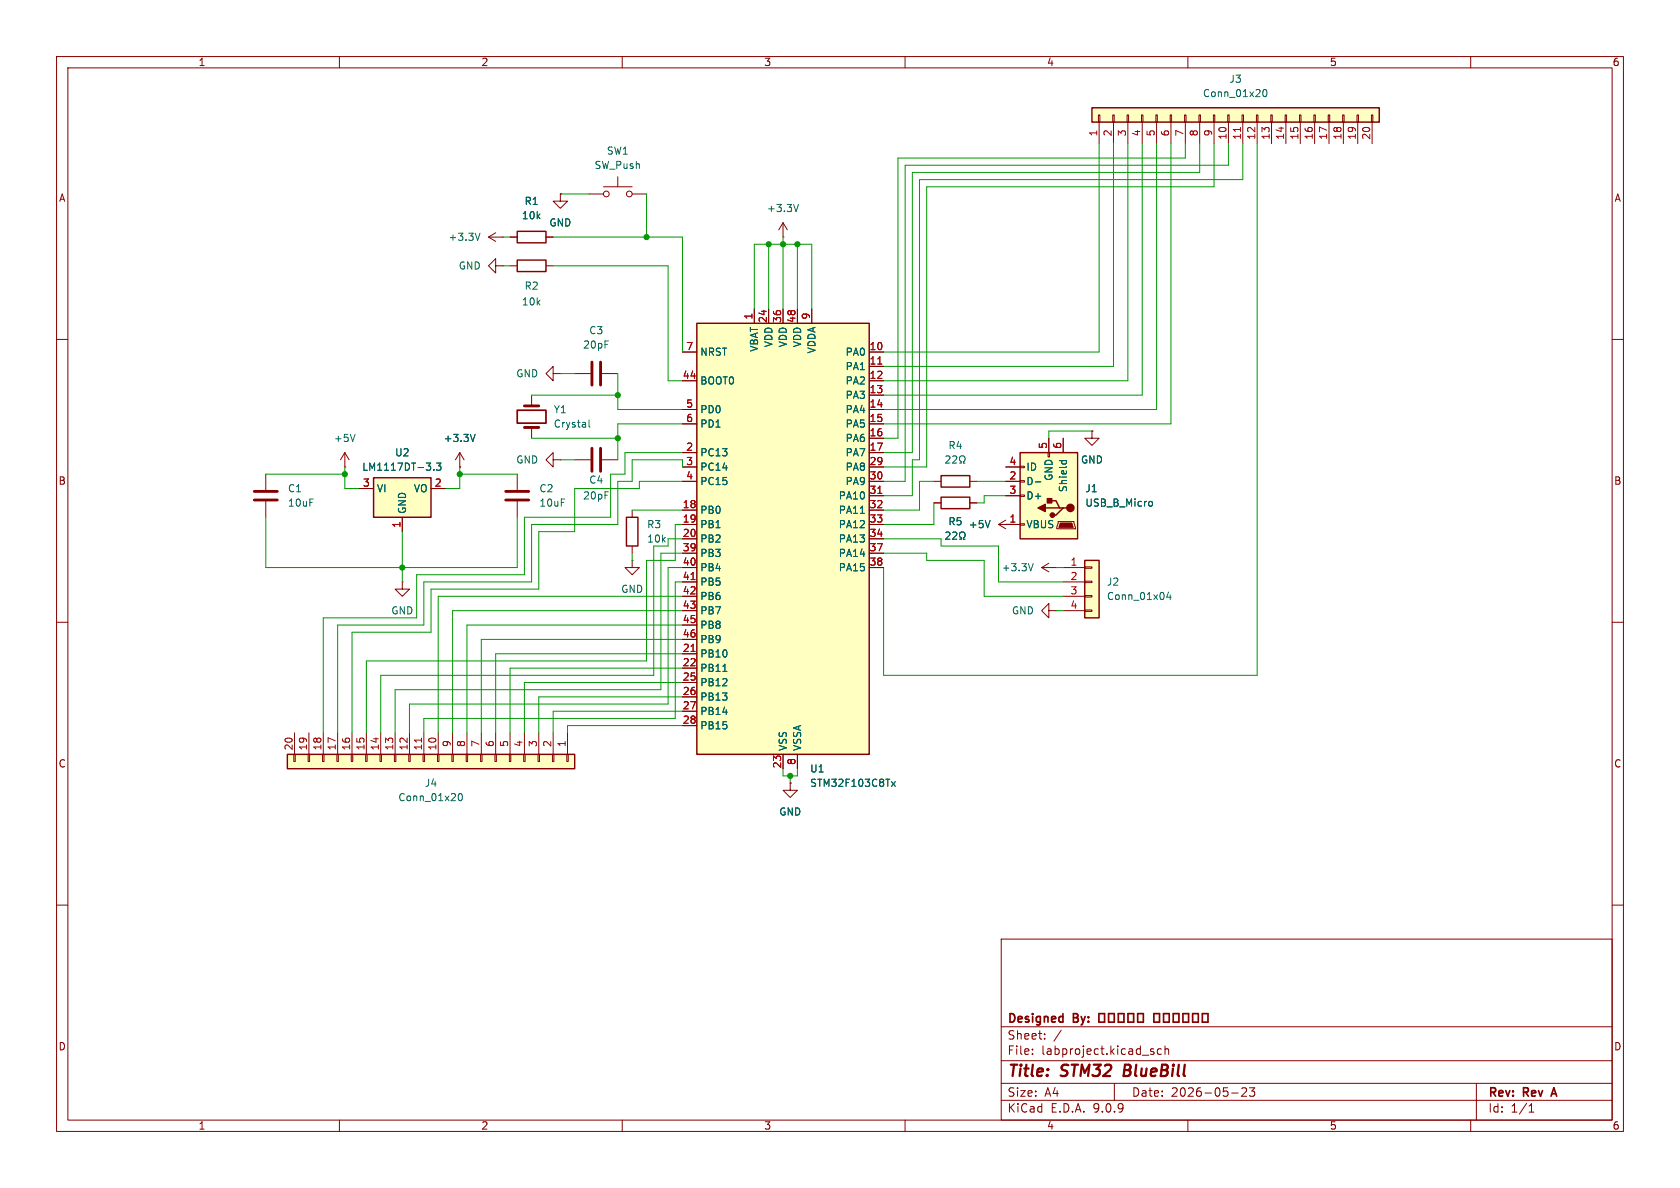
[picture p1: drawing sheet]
<svg xmlns="http://www.w3.org/2000/svg" width="297mm" height="210mm" viewBox="0 0 297 210" stroke-linecap="round" stroke-linejoin="round" font-family="sans-serif">
<g fill="none" stroke="#840000" stroke-width=".18">
<path d="M10 10h277v190h-277zM12 12h273v186h-273zM60 10v2M110 10v2M160 10v2M210 10v2M260 10v2M10 60h2M285 60h2M10 110h2M285 110h2M139.7 138.4v1.3h1.3l-1.3 1.3-1.3-1.3h1.3"/>
<path d="M139.7 138.4h.1M10 160h2M177 166h108v32h-108zM285 160h2M60 198v2M110 198v2M160 198v2M177 194.5h108M177 191.5h108M177 187.5h108M177 181.5h108M182.5 186.3v.1"/>
<path d="M182.5 185.5v.1M184.7 183.6v.1M184.7 182.8v.1M187.6 182.1l-1.3 2M197 191.5v3M203.6 185.9l.4 .1v.2l-.2 .2h-.3M203.6 185.4l.4 .1M205.3 185.5l-.4-.1-.3 .3v.4l.1 .2h.6M206 185.5l.2-.1 .3 .1 .1 .9M206 184.9v1.5M210 198v2M217.7 193.2h1.2"/>
<path d="M219.5 192.4l.6-.1 .2 .1 .1 .3-.9 1.1h.9M220.9 192.3h.9l-.5 .6 .4 .1v.7l-.2 .1h-.4l-.2-.1M260 198v2M261 191.5v6.5M270.3 196.6h.9M270.3 195.5l.4-.4v1.5"/>
</g>
<g fill="none" stroke="#840000" stroke-width=".3">
<path d="M194.3 179.2h1v1.5h-1zM196 179.2h1v1.5h-1zM197.7 179.2h1v1.5h-1zM199.4 179.2h1v1.5h-1zM201.1 179.2h1v1.5h-1zM204 179.2h1v1.5h-1zM205.7 179.2h1v1.5h-1zM207.4 179.2h1v1.5h-1zM209.1 179.2h1v1.5h-1zM210.8 179.2h1v1.5h-1zM212.6 179.2h1v1.5h-1zM274.3 193.4h.8"/>
<path d="M274.7 192.3l-.5 1.5"/>
</g>
<path d="M198.9 188.2l-.3 2h.8" fill="none" stroke="#840000" stroke-width=".4"/>
<path d="M50.8 133.4h50.8v2.5h-50.8z" fill="#ffffc2"/>
<path d="M50.8 133.4h50.8v2.5h-50.8z" fill="none" stroke="#840000" stroke-width=".25"/>
<g fill="none" stroke="#840000" stroke-width=".18">
<path d="M51.9 133.4h.3v1.2h-.3zM52.1 129.5v3.9M54.5 133.4h.2v1.2h-.2zM54.6 129.5v3.9M57 133.4h.3v1.2h-.3zM57.1 129.5v3.9M59.6 133.4h.2v1.2h-.2zM59.7 129.5v3.9M62.1 133.4h.3v1.2h-.3zM62.2 129.5v3.9M64.6 133.4h.3v1.2h-.3zM64.8 129.5v3.9"/>
<path d="M67.2 133.4h.2v1.2h-.2zM67.3 129.5v3.9M69.7 133.4h.3v1.2h-.3zM69.8 129.5v3.9M72.3 133.4h.2v1.2h-.2zM72.4 129.5v3.9M74.8 133.4h.3v1.2h-.3zM74.9 129.5v3.9M77.3 133.4h.3v1.2h-.3zM77.5 129.5v3.9M79.9 133.4h.2v1.2h-.2zM80 129.5v3.9"/>
<path d="M82.4 133.4h.3v1.2h-.3zM82.5 129.5v3.9M85 133.4h.2v1.2h-.2zM85.1 129.5v3.9M87.5 133.4h.3v1.2h-.3zM87.6 129.5v3.9M90 133.4h.3v1.2h-.3zM90.2 129.5v3.9M92.6 133.4h.2v1.2h-.2zM92.7 129.5v3.9M95.1 133.4h.3v1.2h-.3zM95.2 129.5v3.9"/>
<path d="M97.7 133.4h.2v1.2h-.2zM97.8 129.5v3.9M100.2 133.4h.3v1.2h-.3zM100.3 129.5v3.9"/>
</g>
<path d="M74.5 130.5v.7" fill="none" stroke="#a90000" stroke-width=".18"/>
<path d="M81.1 140.4l.2-.1a.68 .68 0 0 1 .5 .6 .68 .68 0 0 1-.5 .6l-.2-.1-.1-.3z" fill="none" stroke="#006464" stroke-width=".18"/>
<path d="M180.3 80h10.2v15.3h-10.2z" fill="#ffffc2"/>
<path d="M91.4 40.9h5.1v2h-5.1zM166.4 84.1h5v2h-5zM166.4 87.9h5v2h-5zM180.3 80h10.2v15.3h-10.2zM184.8 89.8h2.5M185.4 88.5h1.3l.6 1.3h.7M188.6 89.8h-.6l-1.3 1.3h-.6" fill="none" stroke="#840000" stroke-width=".25"/>
<g fill="none" stroke="#840000" stroke-width=".18">
<path d="M99.1 34.3v1.3h1.2l-1.2 1.2-1.3-1.2h1.3M99.1 34.3h.1M104.1 34.3h2.6M106.7 33h5.1M109.2 31.2v1.8M111.8 34.3h2.5M138.4 39.4l-.7 1.2M138.4 39.4l.8 1.2M138.4 39.4v2.5M90.2 41.9h1.2M96.5 41.9h1.3M138.4 41.9h.1"/>
<path d="M101.6 66h2.8M106.4 66h2.8M185.4 77.5v2.5M188 77.5v2.5M47 83.8v2.8M47 88.6v2.8M61 82.6h.1M61 80l-.8 1.3M61 80l.7 1.3M61 80v2.6M165.1 85.1h1.3M165.1 88.9h1.3"/>
<path d="M171.4 85.1h1.3M171.4 88.9h1.3M176.5 92.7h3.8M176.5 92.7l1.3 .8M177.8 87.6h2.5M177.8 85.1h2.5M177.8 82.6h2.5M177.8 91.9l-1.3 .8M180.3 92.6h.8v.2h-.8zM180.3 87.5h.8v.3h-.8zM180.3 85h.8v.2h-.8zM180.3 82.4h.8v.3h-.8z"/>
<path d="M185.3 80h.2v.8h-.2zM187.1 92.2h2.8l.2 1.3h-3.3zM185.4 108v-1.3l-1.3 1.3 1.3 1.2v-1.2h1.3M186.7 108h.1"/>
<circle cx="107.2" cy="34.3" r=".51"/>
<circle cx="111.3" cy="34.3" r=".51"/>
</g>
<path d="M187.5 92.5h2l.2 .7h-2.5z" fill="#840000" stroke="#840000" stroke-width=".18"/>
<g fill="#840000" stroke="#840000" stroke-width=".25">
<path d="M185.2 88.1h.7v.8h-.7z"/>
<path d="M183.5 89.8l1.3-.6v1.2z"/>
<circle cx="189.2" cy="89.8" r=".63"/>
<circle cx="186.1" cy="91.1" r=".38"/>
</g>
<g fill="none" stroke="#006464" stroke-width=".18">
<path d="M141.2 36.1l-.5 1.3M62.8 76.8l-.4 1.2M167.2 80.7l.5-.1 .2 .4-.7 .9h.7M167.2 94.2l.5-.1 .2 .3-.7 .9h.7M168.4 80.7l.5-.1 .3 .4-.8 .9h.8M168.4 94.2l.5-.1 .3 .3-.8 .9h.8M169.6 81.9h.3v-.3a.54 .54 0 0 1-.2-.7 .54 .54 0 0 1 .7-.3 .58 .58 0 0 1-.1 1v.3h.3M169.6 95.3h.3v-.2a.54 .54 0 0 1-.2-.8 .54 .54 0 0 1 .7-.2 .58 .58 0 0 1-.1 1v.2h.3M175 92l-.4 1.3M183 85.2h1M187.3 81.4h1.2M187.8 81.4l-.1 .4"/>
<path d="M188.5 81.4v.4M203.3 88.6l.3 .1 .1 .2v.5l-.4 .1"/>
</g>
<path d="M104.6 64v4.1M106.2 64v4.1M45 86.9h4M45 88.4h4" fill="none" stroke="#840000" stroke-width=".51"/>
<path d="M193 19.1h50.8v2.5h-50.8z" fill="#ffffc2"/>
<path d="M193 19.1h50.8v2.5h-50.8z" fill="none" stroke="#840000" stroke-width=".25"/>
<g fill="none" stroke="#840000" stroke-width=".18">
<path d="M194.2 20.3h.2v1.3h-.2zM194.3 21.6v3.8M196.7 20.3h.3v1.3h-.3zM196.8 21.6v3.8M199.3 20.3h.2v1.3h-.2zM199.4 21.6v3.8M201.8 20.3h.3v1.3h-.3zM201.9 21.6v3.8M204.3 20.3h.3v1.3h-.3zM204.5 21.6v3.8M206.9 20.3h.2v1.3h-.2zM207 21.6v3.8"/>
<path d="M209.4 20.3h.3v1.3h-.3zM209.5 21.6v3.8M212 20.3h.2v1.3h-.2zM212.1 21.6v3.8M214.5 20.3h.3v1.3h-.3zM214.6 21.6v3.8M217 20.3h.3v1.3h-.3zM217.2 21.6v3.8M219.6 20.3h.2v1.3h-.2zM219.7 21.6v3.8M222.1 20.3h.3v1.3h-.3zM222.2 21.6v3.8"/>
<path d="M224.7 20.3h.2v1.3h-.2zM224.8 21.6v3.8M227.2 20.3h.3v1.3h-.3zM227.3 21.6v3.8M229.7 20.3h.3v1.3h-.3zM229.9 21.6v3.8M232.3 20.3h.2v1.3h-.2zM232.4 21.6v3.8M234.8 20.3h.3v1.3h-.3zM234.9 21.6v3.8M237.4 20.3h.2v1.3h-.2zM237.5 21.6v3.8"/>
<path d="M239.9 20.3h.3v1.3h-.3zM240 21.6v3.8M242.4 20.3h.3v1.3h-.3zM242.6 21.6v3.8M87.6 47v-1.3l-1.2 1.3 1.2 1.3v-1.3h1.3M88.9 47h.1M97.8 66v-1.2l-1.3 1.2 1.3 1.3v-1.3h1.3M99.1 66h.1"/>
</g>
<path d="M219.3 22.5v.8" fill="none" stroke="#a90000" stroke-width=".18"/>
<path d="M223.4 15.9l.1-.1a.68 .68 0 0 1 .5 .7 .68 .68 0 0 1-.5 .6l-.1-.1-.2-.4z" fill="none" stroke="#006464" stroke-width=".18"/>
<path d="M123.2 57.2h30.5v76.2h-30.5z" fill="#ffffc2"/>
<path d="M91.4 46h5.1v2h-5.1zM123.2 57.2h30.5v76.2h-30.5z" fill="none" stroke="#840000" stroke-width=".25"/>
<g fill="none" stroke="#840000" stroke-width=".18">
<path d="M86.4 41.9l1.2 .8M86.4 41.9h2.5M87.6 41.1l-1.2 .8M88.9 41.9h.1M90.2 47h1.2M96.5 47h1.3M133.3 54.6v2.6M135.9 54.6v2.6M138.4 54.6v2.6M141 54.6v2.6M143.5 54.6v2.6M120.6 62.2h2.6"/>
<path d="M120.6 67.3h2.6M120.6 72.4h2.6M120.6 74.9h2.6M153.7 62.2h2.5M153.7 67.3h2.5M153.7 72.4h2.5M153.7 74.9h2.5M153.7 64.8h2.5M153.7 69.9h2.5M153.7 77.5h2.5M120.6 80h2.6M120.6 82.6h2.6"/>
<path d="M120.6 85.1h2.6M120.6 90.2h2.6M120.6 92.7h2.6M120.6 95.3h2.6M120.6 97.8h2.6M153.7 80h2.5M153.7 82.6h2.5M153.7 85.1h2.5M153.7 90.2h2.5M153.7 92.7h2.5M153.7 95.3h2.5M153.7 97.8h2.5"/>
<path d="M153.7 87.6h2.5M120.6 100.3h2.6M120.6 102.9h2.6M120.6 105.4h2.6M120.6 108h2.6M120.6 110.5h2.6M120.6 113h2.6M120.6 115.6h2.6M120.6 118.1h2.6M153.7 100.3h2.5M120.6 120.7h2.6M120.6 123.2h2.6"/>
<path d="M120.6 125.7h2.6M120.6 128.3h2.6M138.4 133.4v2.5M141 133.4v2.5"/>
</g>
<path d="M155.2 64.4h.7M155.2 87.2h.7M122.2 102.5h.7M122.2 115.2h.7" fill="none" stroke="#a90000" stroke-width=".18"/>
<path d="M84.9 41.2l-.5 1.3M152.1 90.7h.7M127.8 118.7h.7M157.6 138.2l.7 .8M158.3 138.2l-.7 .8" fill="none" stroke="#006464" stroke-width=".18"/>
<path d="M191.8 99.1h2.5v10.1h-2.5z" fill="#ffffc2"/>
<path d="M191.8 99.1h2.5v10.1h-2.5z" fill="none" stroke="#840000" stroke-width=".25"/>
<g fill="none" stroke="#840000" stroke-width=".18">
<path d="M193 76.2v1.3h1.3l-1.3 1.2-1.2-1.2h1.2M193 76.2h.1M185.4 99.6l-1.3 .7M184.1 100.3h2.6M184.1 100.3l1.3 .8M186.7 100.3h.1M188 100.3h3.8M188 102.9h3.8M188 105.4h3.8M188 108h3.8M191.8 100.2h1.2v.3h-1.2zM191.8 102.7h1.2v.3h-1.2z"/>
<path d="M191.8 105.3h1.2v.2h-1.2zM191.8 107.8h1.2v.3h-1.2z"/>
</g>
<path d="M182.6 99.6l-.4 1.3M206.6 104.7l-.3 .9h.8M206.9 105.1v.9" fill="none" stroke="#006464" stroke-width=".18"/>
<path d="M66 84.5h10.2v6.9h-10.2z" fill="#ffffc2"/>
<path d="M66 84.5h10.2v6.9h-10.2zM110.7 91.4h2.1v5.1h-2.1z" fill="none" stroke="#840000" stroke-width=".25"/>
<g fill="none" stroke="#840000" stroke-width=".18">
<path d="M99.1 34.3h.1M90.2 41.9h1.2M96.5 41.9h1.3M133.3 54.6v2.6M135.9 54.6v2.6M138.4 54.6v2.6M141 54.6v2.6M143.5 54.6v2.6M94 69.9v1.9M94 75.6v1.9M120.6 62.2h2.6M120.6 67.3h2.6"/>
<path d="M120.6 72.4h2.6M120.6 74.9h2.6M153.7 62.2h2.5M153.7 67.3h2.5M153.7 72.4h2.5M153.7 74.9h2.5M153.7 64.8h2.5M153.7 69.9h2.5M153.7 77.5h2.5M185.4 77.5v2.5M188 77.5v2.5M193 76.2h.1"/>
<path d="M63.5 86.4h2.5M71.1 91.4v2.6M76.2 86.4h2.5M81.3 82.6h.1M81.3 80l-.8 1.3M81.3 80l.7 1.3M81.3 80v2.6M91.4 83.8v2.8M91.4 88.6v2.8M97.8 81.3v-1.3l-1.3 1.3 1.3 1.3v-1.3h1.3M99.1 81.3h.1M101.6 81.3h2.8"/>
<path d="M106.4 81.3h2.8M111.8 99.1v1.2h1.2l-1.2 1.3-1.3-1.3h1.3M111.8 99.1h.1M111.8 90.2v1.2M111.8 96.5v1.3M120.6 80h2.6M120.6 82.6h2.6M120.6 85.1h2.6M120.6 90.2h2.6M120.6 92.7h2.6M120.6 95.3h2.6M120.6 97.8h2.6"/>
<path d="M153.7 80h2.5M153.7 82.6h2.5M153.7 85.1h2.5M153.7 90.2h2.5M153.7 92.7h2.5M153.7 95.3h2.5M153.7 97.8h2.5M153.7 87.6h2.5M165.1 88.9h1.3M171.4 88.9h1.3M177.8 82.6h2.5M177.8 85.1h2.5"/>
<path d="M177.8 92.7h2.5M177.8 87.6h2.5M71.1 102.9v1.2h1.3l-1.3 1.3-1.3-1.3h1.3M71.1 102.9h.1M120.6 100.3h2.6M120.6 102.9h2.6M120.6 105.4h2.6M120.6 108h2.6M120.6 110.5h2.6M120.6 113h2.6M120.6 115.6h2.6M120.6 118.1h2.6"/>
<path d="M153.7 100.3h2.5M120.6 120.7h2.6M120.6 123.2h2.6M120.6 125.7h2.6M120.6 128.3h2.6M138.4 133.4v2.5M139.7 138.4h.1M141 133.4v2.5"/>
</g>
<g fill="none" stroke="#006464" stroke-width=".18">
<path d="M84 76.8l-.4 1.2M104.1 74.2v1.1l.2 .2M76.7 83v.1M77.2 81.9h.8l-.5 .4 .4 .2v.5l-.2 .1-.5-.1M152.1 90.7h.7M167.2 94.2l.5-.1 .2 .3-.7 .9h.7M168.4 94.2l.5-.1 .3 .3-.8 .9h.8M169.6 95.3h.3v-.2a.54 .54 0 0 1-.2-.8 .54 .54 0 0 1 .7-.2 .58 .58 0 0 1-.1 1v.2h.3M175 92l-.4 1.3M183 85.2h1M187.3 81.4h1.2M187.8 81.4l-.1 .4"/>
<path d="M188.5 81.4v.4M203.3 88.6l.3 .1 .1 .2v.5l-.4 .1M127.8 118.7h.7M157.6 138.2l.7 .8M158.3 138.2l-.7 .8"/>
</g>
<path d="M92.7 71.8h2.5M92.7 75.6h2.5M104.6 79.2v4.1M106.2 79.2v4.1M89.4 86.9h4.1M89.4 88.4h4.1" fill="none" stroke="#840000" stroke-width=".51"/>
<path d="M91.4 72.5h5.1v2.3h-5.1z" fill="none" stroke="#840000" stroke-width=".3"/>
<g fill="none" stroke="#009600" stroke-width=".18">
<path d="M99.1 34.3h5M114.3 34.3v7.6M194.3 25.4v36.8h-38.1M196.8 25.4v39.4h-40.6M199.4 25.4v41.9h-43.2M201.9 25.4v44.5h-45.7M204.5 25.4v47h-48.3M207 25.4v49.5h-50.8M209.5 25.4v2.5h-50.8v49.6h-2.5M212.1 25.4v5.1h-50.8v49.5h-5.1M214.6 25.4v7.6h-50.8v49.6h-7.6M217.2 25.4v3.8h-57.2v55.9h-3.8"/>
<path d="M219.7 25.4v6.4h-57.1v49.5h-1.3v6.3h-5.1M222.2 25.4v94h-66v-19.1M88.9 41.9h1.3M88.9 47h1.3M97.8 41.9h22.8v20.3M97.8 47h20.3v20.3h2.5M133.3 54.6v-11.4h10.2v11.4M135.9 43.2v11.4M138.4 41.9v12.7M141 43.2v11.4M94 77.5h15.2M94 69.9h15.2"/>
<path d="M99.1 66h2.5M109.2 66v6.4h11.4M120.6 74.9h-11.4v6.4M193 76.2h-7.6v1.3M47 91.4v8.9h44.4v-8.9M47 83.8h14M61 82.6v3.8h2.5M71.1 94v8.9M81.3 82.6v3.8h-2.6M81.3 83.8h10.1M99.1 81.3h2.5M111.8 90.2h8.8"/>
<path d="M111.8 97.8v1.3M120.6 80h-10.1v3.8h-2.6v7.6h-15.2v10.2h-19v7.6h-16.6v20.3M120.6 82.6v-1.3h-8.8v3.8h-2.6v7.6h-15.2v10.2h-19.1v7.6h-15.2v19M120.6 85.1h-7.6v1.3h-11.4v7.6h-6.4v10.1h-19v7.7h-14v17.7M120.6 92.7h-1.2v6.4h-5.1v17.7h-49.5v12.7M120.6 95.3h-2.5v1.2h-2.5v22.9h-48.3v10.1M120.6 97.8h-3.8v24.1h-47v7.6M156.2 95.3h10.2v1.2h10.1v6.4h11.5M156.2 97.8h7.6v1.3h10.2v6.3h14M165.1 88.9v3.8h-8.9M165.1 85.1h-2.5v5.1h-6.4M172.7 85.1h5.1"/>
<path d="M177.8 87.6h-3.8v1.3h-1.3M177.8 92.7h1.3M120.6 102.9h-1.2v24.1h-44.5v2.5M120.6 110.5h-38.1v19M120.6 118.1h-30.4v11.4M120.6 115.6h-33v13.9M120.6 113h-35.5v16.5M120.6 100.3h-2.5v24.2h-45.7v5M120.6 105.4h-43.1v24.1M120.6 108h-40.6v21.5M186.7 100.3h1.3M186.7 108h1.3"/>
<path d="M120.6 120.7h-27.9v8.8M120.6 123.2h-25.4v6.3M120.6 125.7h-22.8v3.8M120.6 128.3h-20.3v1.2M138.4 135.9v1.3h2.6v-1.3M139.7 137.2v1.2"/>
</g>
<path d="M155.2 64.4h.7M155.2 87.2h.7M122.2 102.5h.7M122.2 115.2h.7" fill="none" stroke="#a90000" stroke-width=".18"/>
<g fill="#009600" stroke="#009600" stroke-width=".18">
<circle cx="61" cy="83.8" r=".46"/>
<circle cx="71.1" cy="100.3" r=".46"/>
<circle cx="114.3" cy="41.9" r=".46"/>
<circle cx="135.9" cy="43.2" r=".46"/>
<circle cx="138.4" cy="43.2" r=".46"/>
<circle cx="141" cy="43.2" r=".46"/>
<circle cx="139.7" cy="137.2" r=".46"/>
<circle cx="81.3" cy="83.8" r=".46"/>
<circle cx="109.2" cy="77.5" r=".46"/>
<circle cx="109.2" cy="69.9" r=".46"/>
</g>
<g font-size="2.8" fill="#840000">
<text x="178" y="190.9">Title:</text>
<text x="187.7" y="190.9">STM32</text>
<text x="199.5" y="190.9">BlueBill</text>
</g>
<g font-size="2.1" fill="#840000">
<text x="178" y="184">Sheet:</text>
<text x="178" y="181.2">Designed</text>
<text x="189.8" y="181.2">By:</text>
<text x="178" y="186.7">File:</text>
<text x="184.1" y="186.7">labproject.kicad_sch</text>
<text x="178" y="196.9">KiCad</text>
<text x="178" y="194.1">Size:</text>
<text x="184.7" y="194.1">A4</text>
<text x="185.7" y="196.9">E.D.A.</text>
<text x="193.3" y="196.9">9.0.9</text>
<text x="200" y="194.1">Date:</text>
<text x="207" y="194.1">2026-05-23</text>
<text x="263" y="194.3">Rev:</text>
<text x="263" y="196.9">Id:</text>
<text x="267.1" y="196.9">1/1</text>
<text x="269.4" y="194.3">Rev</text>
<text x="275.1" y="194.3">A</text>
</g>
<g font-size="1.8" fill="#840000">
<text x="35" y="11.9">1</text>
<text x="85" y="11.9">2</text>
<text x="135" y="11.9">3</text>
<text x="185" y="11.9">4</text>
<text x="235" y="11.9">5</text>
<text x="285" y="11.9">6</text>
<text x="10.3" y="35.9">A</text>
<text x="285.3" y="35.9">A</text>
<text x="10.3" y="85.9">B</text>
<text x="285.3" y="85.9">B</text>
<text x="10.3" y="135.9">C</text>
<text x="285.3" y="135.9">C</text>
<text x="10.3" y="185.9">D</text>
<text x="285.3" y="185.9">D</text>
<text x="35" y="199.9">1</text>
<text x="85" y="199.9">2</text>
<text x="135" y="199.9">3</text>
<text x="185" y="199.9">4</text>
<text x="235" y="199.9">5</text>
<text x="285" y="199.9">6</text>
</g>
<g font-size="1.8" fill="#006464">
<text x="212.6" y="17.4">Conn_01x20</text>
<text x="217.2" y="14.8">J3</text>
<text x="107.2" y="27.5">SW1</text>
<text x="105" y="30.1">SW_Push</text>
<text x="92.2" y="39">10k</text>
<text x="92.6" y="36.4">R1</text>
<text x="97" y="40.2">GND</text>
<text x="135.5" y="37.7">+3.3V</text>
<text x="79.2" y="42.8">+3.3V</text>
<text x="81" y="47.9">GND</text>
<text x="92.6" y="51.4">R2</text>
<text x="92.2" y="54.2">10k</text>
<text x="104.1" y="59.3">C3</text>
<text x="103" y="61.8">20pF</text>
<text x="123.7" y="63.1">NRST</text>
<text x="134.2" y="62.3" transform="rotate(-90 134.2 62.3)">VBAT</text>
<text x="136.8" y="61.5" transform="rotate(-90 136.8 61.5)">VDD</text>
<text x="139.3" y="61.5" transform="rotate(-90 139.3 61.5)">VDD</text>
<text x="141.8" y="61.5" transform="rotate(-90 141.8 61.5)">VDD</text>
<text x="144.4" y="62.6" transform="rotate(-90 144.4 62.6)">VDDA</text>
<text x="149.4" y="63.1">PA0</text>
<text x="149.4" y="65.6">PA1</text>
<text x="91.2" y="66.9">GND</text>
<text x="123.7" y="68.2">BOOT0</text>
<text x="149.4" y="68.2">PA2</text>
<text x="149.4" y="70.7">PA3</text>
<text x="97.8" y="73.3">Y1</text>
<text x="97.8" y="75.8">Crystal</text>
<text x="123.7" y="73.3">PD0</text>
<text x="123.7" y="75.8">PD1</text>
<text x="149.4" y="73.3">PA4</text>
<text x="149.4" y="75.8">PA5</text>
<text x="58.9" y="78.3">+5V</text>
<text x="63.9" y="83.4">LM1117DT-3.3</text>
<text x="69.7" y="80.9">U2</text>
<text x="78.3" y="78.3">+3.3V</text>
<text x="91.2" y="82.1">GND</text>
<text x="123.7" y="80.9">PC13</text>
<text x="123.7" y="83.4">PC14</text>
<text x="149.4" y="78.3">PA6</text>
<text x="149.4" y="80.9">PA7</text>
<text x="149.4" y="83.4">PA8</text>
<text x="167.6" y="79.6">R4</text>
<text x="181.4" y="83.4">ID</text>
<text x="191" y="82.1">GND</text>
<text x="50.8" y="87.2">C1</text>
<text x="50.8" y="89.8">10uF</text>
<text x="66.5" y="87.2">VI</text>
<text x="73.1" y="87.2">VO</text>
<text x="95.3" y="87.2">C2</text>
<text x="95.3" y="89.8">10uF</text>
<text x="103" y="88.5">20pF</text>
<text x="104.1" y="85.7">C4</text>
<text x="123.7" y="86">PC15</text>
<text x="148.2" y="88.5">PA10</text>
<text x="149.4" y="86">PA9</text>
<text x="181.4" y="88.5">D+</text>
<text x="181.4" y="86">D-</text>
<text x="186.3" y="85.1" transform="rotate(-90 186.3 85.1)">GND</text>
<text x="188.8" y="87.1" transform="rotate(-90 188.8 87.1)">Shield</text>
<text x="191.8" y="87.2">J1</text>
<text x="191.8" y="89.8">USB_B_Micro</text>
<text x="72" y="90.9" transform="rotate(-90 72 90.9)">GND</text>
<text x="114.3" y="93.6">R3</text>
<text x="123.7" y="91">PB0</text>
<text x="123.7" y="93.6">PB1</text>
<text x="148.2" y="91">PA11</text>
<text x="148.2" y="93.6">PA12</text>
<text x="167.6" y="93.1">R5</text>
<text x="171.2" y="93.6">+5V</text>
<text x="181.4" y="93.6">VBUS</text>
<text x="114.3" y="96.1">10k</text>
<text x="123.7" y="96.1">PB2</text>
<text x="123.7" y="98.7">PB3</text>
<text x="123.7" y="101.2">PB4</text>
<text x="148.2" y="96.1">PA13</text>
<text x="148.2" y="98.7">PA14</text>
<text x="148.2" y="101.2">PA15</text>
<text x="177" y="101.2">+3.3V</text>
<text x="109.7" y="105">GND</text>
<text x="123.7" y="103.7">PB5</text>
<text x="123.7" y="106.3">PB6</text>
<text x="195.6" y="103.7">J2</text>
<text x="195.6" y="106.3">Conn_01x04</text>
<text x="69.1" y="108.8">GND</text>
<text x="123.7" y="108.8">PB7</text>
<text x="123.7" y="111.4">PB8</text>
<text x="123.7" y="113.9">PB9</text>
<text x="178.8" y="108.8">GND</text>
<text x="123.7" y="116.4">PB10</text>
<text x="123.7" y="119">PB11</text>
<text x="123.7" y="121.5">PB12</text>
<text x="123.7" y="124.1">PB13</text>
<text x="123.7" y="126.6">PB14</text>
<text x="123.7" y="129.1">PB15</text>
<text x="139.3" y="132.8" transform="rotate(-90 139.3 132.8)">VSS</text>
<text x="141.8" y="132.8" transform="rotate(-90 141.8 132.8)">VSSA</text>
<text x="143.1" y="136.8">U1</text>
<text x="70.3" y="141.8">Conn_01x20</text>
<text x="75" y="139.3">J4</text>
<text x="143.1" y="139.3">STM32F103C8Tx</text>
<text x="137.7" y="144.4">GND</text>
</g>
<g font-size="1.8" fill="#a90000">
<text x="194.1" y="24.2" transform="rotate(-90 194.1 24.2)">1</text>
<text x="196.6" y="24.2" transform="rotate(-90 196.6 24.2)">2</text>
<text x="199.1" y="24.2" transform="rotate(-90 199.1 24.2)">3</text>
<text x="201.7" y="24.2" transform="rotate(-90 201.7 24.2)">4</text>
<text x="204.2" y="24.2" transform="rotate(-90 204.2 24.2)">5</text>
<text x="206.8" y="24.2" transform="rotate(-90 206.8 24.2)">6</text>
<text x="209.3" y="24.2" transform="rotate(-90 209.3 24.2)">7</text>
<text x="211.8" y="24.2" transform="rotate(-90 211.8 24.2)">8</text>
<text x="214.4" y="24.2" transform="rotate(-90 214.4 24.2)">9</text>
<text x="216.9" y="24.8" transform="rotate(-90 216.9 24.8)">10</text>
<text x="219.5" y="24.8" transform="rotate(-90 219.5 24.8)">11</text>
<text x="222" y="24.8" transform="rotate(-90 222 24.8)">12</text>
<text x="224.5" y="24.8" transform="rotate(-90 224.5 24.8)">13</text>
<text x="227.1" y="24.8" transform="rotate(-90 227.1 24.8)">14</text>
<text x="229.6" y="24.8" transform="rotate(-90 229.6 24.8)">15</text>
<text x="232.2" y="24.8" transform="rotate(-90 232.2 24.8)">16</text>
<text x="234.7" y="24.8" transform="rotate(-90 234.7 24.8)">17</text>
<text x="237.2" y="24.8" transform="rotate(-90 237.2 24.8)">18</text>
<text x="239.8" y="24.8" transform="rotate(-90 239.8 24.8)">19</text>
<text x="242.3" y="24.8" transform="rotate(-90 242.3 24.8)">20</text>
<text x="133.1" y="56.6" transform="rotate(-90 133.1 56.6)">1</text>
<text x="135.6" y="57.2" transform="rotate(-90 135.6 57.2)">24</text>
<text x="138.2" y="57.2" transform="rotate(-90 138.2 57.2)">36</text>
<text x="140.7" y="57.2" transform="rotate(-90 140.7 57.2)">48</text>
<text x="143.3" y="56.6" transform="rotate(-90 143.3 56.6)">9</text>
<text x="121.2" y="62">7</text>
<text x="153.6" y="62">10</text>
<text x="153.6" y="64.5">11</text>
<text x="120.6" y="67.1">44</text>
<text x="153.6" y="67.1">12</text>
<text x="153.6" y="69.6">13</text>
<text x="121.2" y="72.1">5</text>
<text x="121.2" y="74.7">6</text>
<text x="153.6" y="72.1">14</text>
<text x="153.6" y="74.7">15</text>
<text x="153.6" y="77.2">16</text>
<text x="121.2" y="79.8">2</text>
<text x="121.2" y="82.3">3</text>
<text x="153.6" y="79.8">17</text>
<text x="153.6" y="82.3">29</text>
<text x="178.4" y="82.3">4</text>
<text x="185.2" y="79.4" transform="rotate(-90 185.2 79.4)">5</text>
<text x="187.7" y="79.4" transform="rotate(-90 187.7 79.4)">6</text>
<text x="64.1" y="86.1">3</text>
<text x="76.8" y="86.1">2</text>
<text x="120.6" y="89.9">18</text>
<text x="121.2" y="84.8">4</text>
<text x="153.6" y="84.8">30</text>
<text x="153.6" y="87.4">31</text>
<text x="153.6" y="89.9">32</text>
<text x="178.4" y="87.4">3</text>
<text x="178.4" y="84.8">2</text>
<text x="70.9" y="93.4" transform="rotate(-90 70.9 93.4)">1</text>
<text x="120.6" y="92.5">19</text>
<text x="120.6" y="95">20</text>
<text x="153.6" y="92.5">33</text>
<text x="153.6" y="95">34</text>
<text x="178.4" y="92.5">1</text>
<text x="120.6" y="97.5">39</text>
<text x="120.6" y="100.1">40</text>
<text x="153.6" y="97.5">37</text>
<text x="153.6" y="100.1">38</text>
<text x="189.2" y="100.1">1</text>
<text x="120.6" y="102.6">41</text>
<text x="120.6" y="105.2">42</text>
<text x="120.6" y="107.7">43</text>
<text x="189.2" y="102.6">2</text>
<text x="189.2" y="105.2">3</text>
<text x="189.2" y="107.7">4</text>
<text x="120.6" y="110.2">45</text>
<text x="120.6" y="112.8">46</text>
<text x="120.6" y="115.3">21</text>
<text x="120.6" y="117.9">22</text>
<text x="120.6" y="120.4">25</text>
<text x="120.6" y="122.9">26</text>
<text x="120.6" y="125.5">27</text>
<text x="120.6" y="128">28</text>
<text x="51.8" y="132.8" transform="rotate(-90 51.8 132.8)">20</text>
<text x="54.4" y="132.8" transform="rotate(-90 54.4 132.8)">19</text>
<text x="56.9" y="132.8" transform="rotate(-90 56.9 132.8)">18</text>
<text x="59.4" y="132.8" transform="rotate(-90 59.4 132.8)">17</text>
<text x="62" y="132.8" transform="rotate(-90 62 132.8)">16</text>
<text x="64.5" y="132.8" transform="rotate(-90 64.5 132.8)">15</text>
<text x="67.1" y="132.8" transform="rotate(-90 67.1 132.8)">14</text>
<text x="69.6" y="132.8" transform="rotate(-90 69.6 132.8)">13</text>
<text x="72.1" y="132.8" transform="rotate(-90 72.1 132.8)">12</text>
<text x="74.7" y="132.8" transform="rotate(-90 74.7 132.8)">11</text>
<text x="77.2" y="132.8" transform="rotate(-90 77.2 132.8)">10</text>
<text x="79.8" y="132.2" transform="rotate(-90 79.8 132.2)">9</text>
<text x="82.3" y="132.2" transform="rotate(-90 82.3 132.2)">8</text>
<text x="84.8" y="132.2" transform="rotate(-90 84.8 132.2)">7</text>
<text x="87.4" y="132.2" transform="rotate(-90 87.4 132.2)">6</text>
<text x="89.9" y="132.2" transform="rotate(-90 89.9 132.2)">5</text>
<text x="92.5" y="132.2" transform="rotate(-90 92.5 132.2)">4</text>
<text x="95" y="132.2" transform="rotate(-90 95 132.2)">3</text>
<text x="97.5" y="132.2" transform="rotate(-90 97.5 132.2)">2</text>
<text x="100.1" y="132.2" transform="rotate(-90 100.1 132.2)">1</text>
<text x="138.2" y="135.9" transform="rotate(-90 138.2 135.9)">23</text>
<text x="140.7" y="135.3" transform="rotate(-90 140.7 135.3)">8</text>
</g>
</svg>
